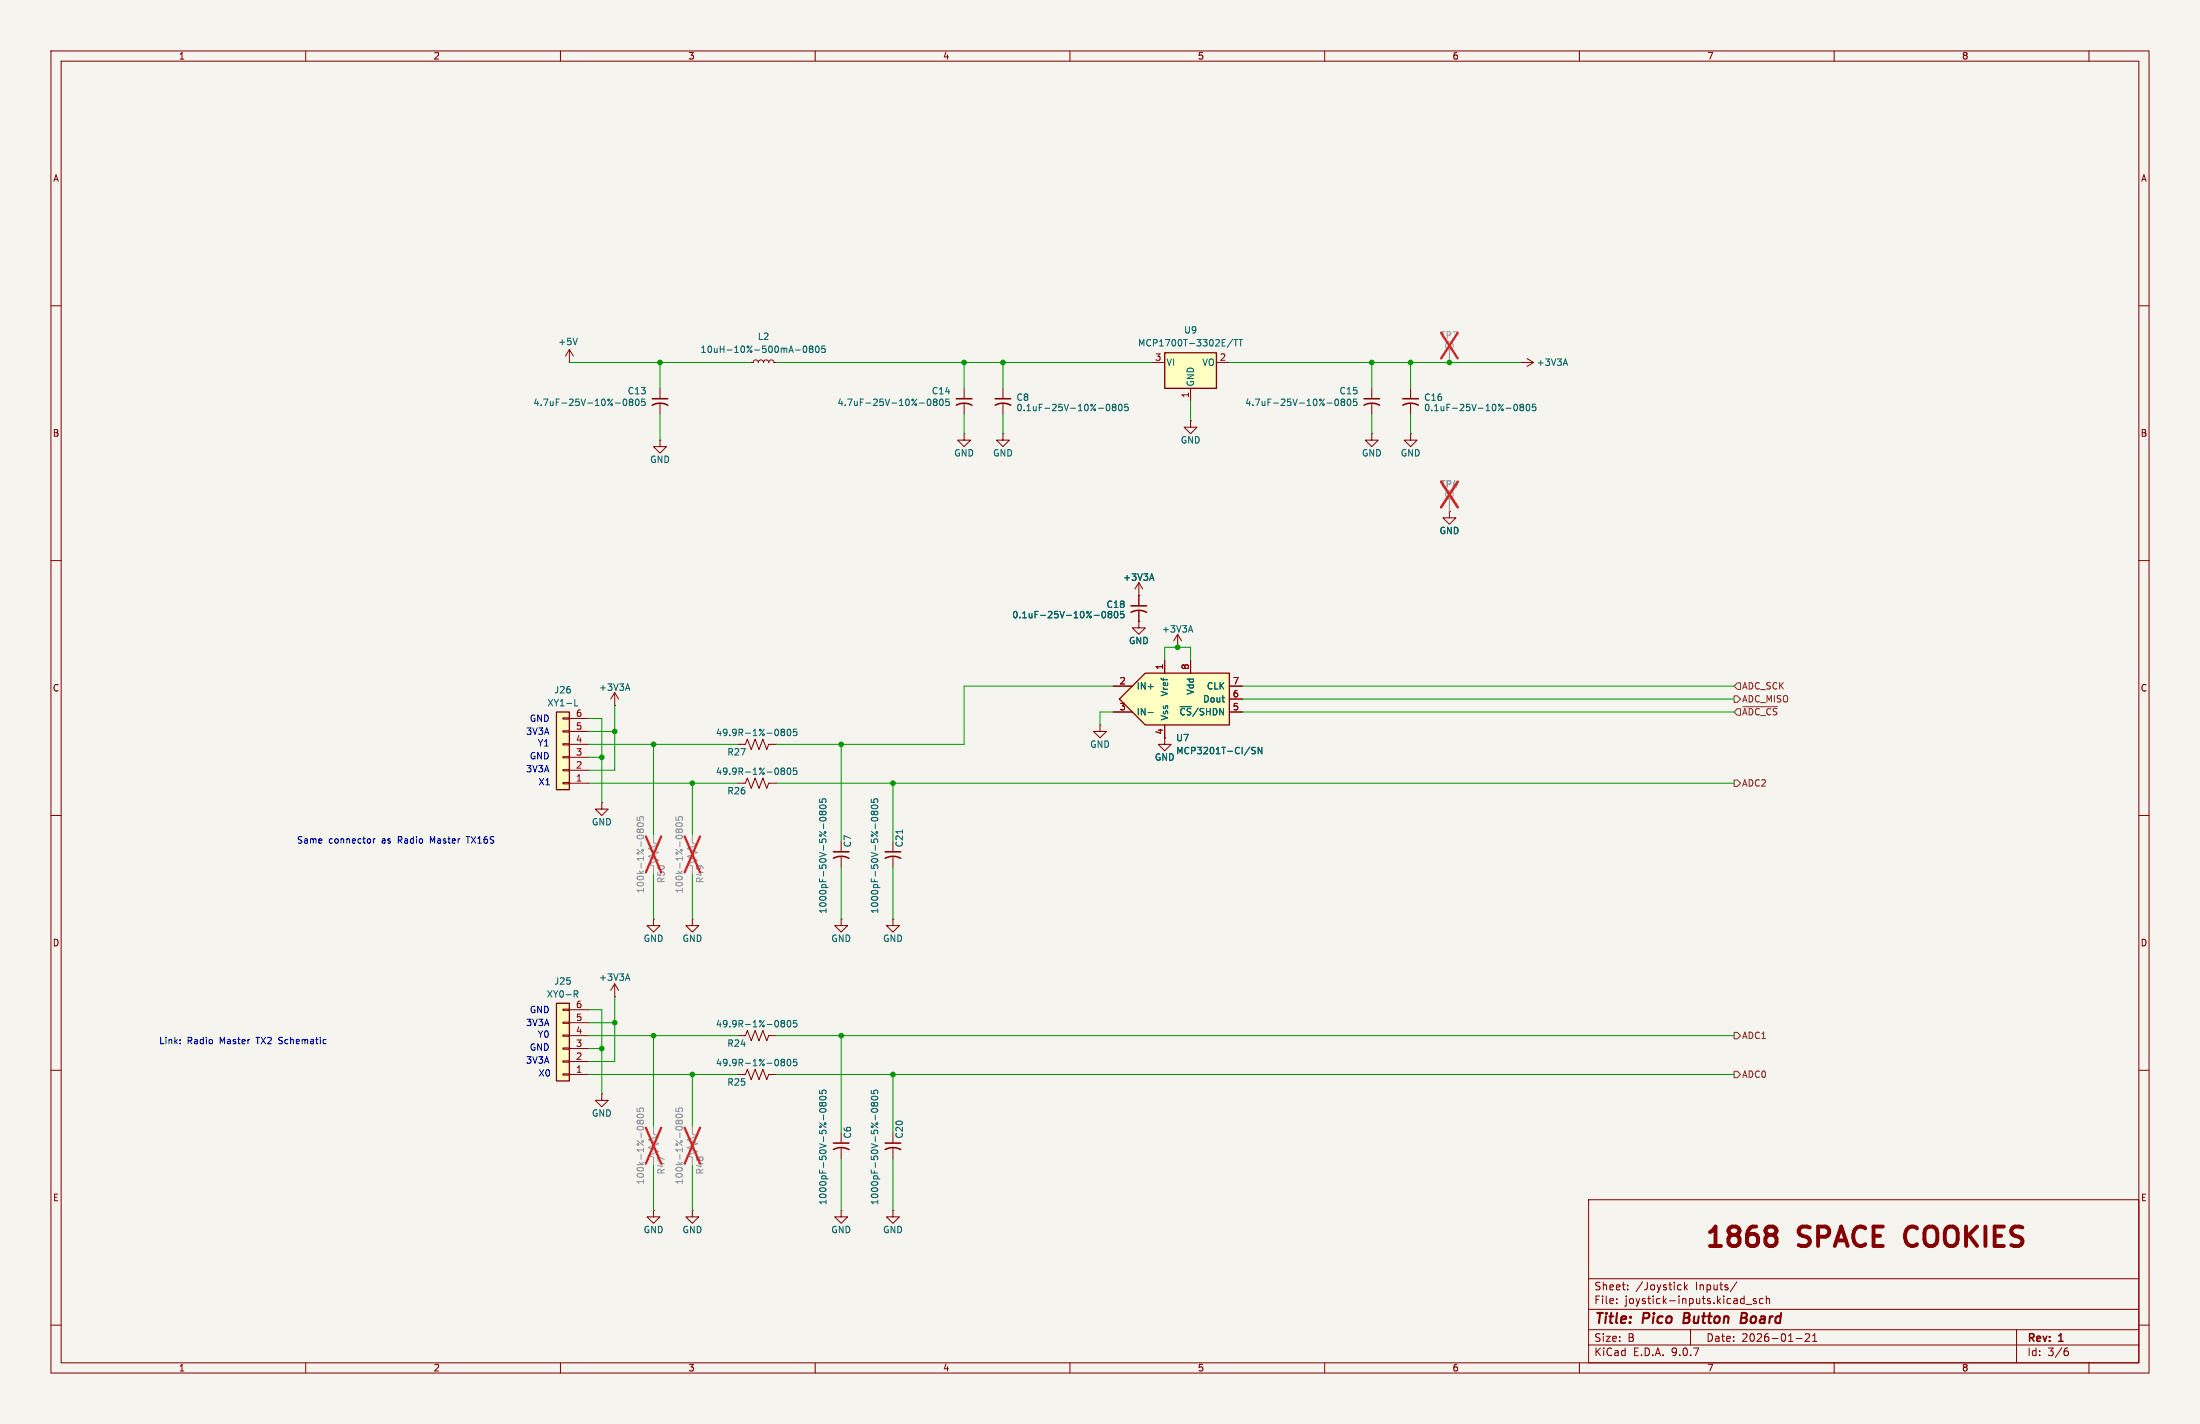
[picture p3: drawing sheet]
<svg xmlns="http://www.w3.org/2000/svg" width="432mm" height="279mm" viewBox="0 0 432 279" stroke-linecap="round" stroke-linejoin="round" font-family="sans-serif">
<path d="M0 0h431.8v279.4h-431.8z" fill="#f5f4ef" stroke="#f5f4ef" stroke-width=".2"/>
<g fill="none" stroke="#840000" stroke-width=".2">
<path d="M10 10h411.8v259.4h-411.8zM12 12h407.8v255.4h-407.8zM60 10v2M110 10v2M160 10v2M210 10v2M260 10v2M310 10v2M360 10v2M410 10v2M10 60h2M111.8 71.1h.1"/>
<path d="M111.8 68.6l.7 1.3M111.8 68.6l-.8 1.3M111.8 68.6v2.5M129.5 76.2v2M129.5 79.2v2.1M147.3 71.1h.5l.2-.3 .3-.2 .4 .2 .1 .3 .2-.3 .3-.2 .4 .2 .2 .3 .1-.3 .4-.2 .3 .2 .2 .3 .1-.3 .4-.2 .3 .2 .2 .3h.5M189.2 76.2v2M189.2 79.2v2.1M276.9 76.2v2M276.9 79.2v2.1M298.4 71.1h.1M298.4 71.1h2.6"/>
<path d="M299.7 70.4l1.3 .7M301 71.1l-1.3 .8M419.8 60h2M129.5 86.4v1.2h1.3l-1.3 1.3-1.2-1.3h1.2M129.5 86.4h.1M189.2 85.1v1.3h-1.2l1.2 1.2 1.3-1.2h-1.3M189.2 85.1h.1M196.8 85.1v1.3h-1.2l1.2 1.2 1.3-1.2h-1.3M196.8 85.1h.1M10 110h2M419.8 110h2M10 160h2"/>
<path d="M118.1 157.5v1.3h-1.3l1.3 1.2 1.3-1.2h-1.3M118.1 157.5h.1M144.8 153.7h1.5l.4-1 .7 2 .8-2 .8 2 .7-2 .8 2 .4-1h1.5M419.8 160h2M165.1 165.1v2M165.1 168.1v2.1M175.3 165.1v2M175.3 168.1v2.1M120.6 195.6h.1M120.6 193l-.7 1.3M120.6 193l.8 1.3M120.6 193v2.6"/>
<path d="M128.3 180.3v1.3h-1.3l1.3 1.3 1.2-1.3h-1.2M128.3 180.3h.1M165.1 180.3v1.3h-1.3l1.3 1.3 1.3-1.3h-1.3M165.1 180.3h.1M10 210h2M144.8 203.2h1.5l.4-1 .7 2 .8-2 .8 2 .7-2 .8 2 .4-1h1.5M419.8 210h2M311.8 235.4h108v32h-108zM10 260h2M311.8 256.9h108M311.8 250.9h108M317.3 255.6v.2"/>
<path d="M317.3 254.9v.1M319.5 252.9v.2M319.5 252.2v.1M329.5 252.1l.5 .1M330 253l-.5 .1M330.6 251.6v1.5M330.8 252.5l.4 .6M331.2 252.1l-.6 .6M340.9 251.5l-1.3 1.9M342.7 255.9h1.1M344.7 254.9l-.4-.1-.2 .2 .1 .2 .5 .2v.3h-.6M346 254.9l-.4-.1-.3 .3 .2 .6h.5"/>
<path d="M346.7 254.9l.2-.1 .4 .1v.9M346.7 254.3v1.5M419.8 260h2M60 267.4v2M110 267.4v2M160 267.4v2M210 267.4v2M260 267.4v2M310 267.4v2M311.8 263.9h108M311.8 260.9h108M331.8 260.9v3"/>
<path d="M352.5 262.6h1.2M354.3 261.8l.6-.1 .2 .1 .1 .3-.9 1.1h.9M355.8 263.2h.8M355.8 262.1l.4-.4v1.5M360 267.4v2M395.8 260.9v6.5M405.4 265.1h.4l.2 .2-.1 .5-.5 .2M405.8 264.5l-.4 .1M410 267.4v2"/>
</g>
<path d="M330.6 257.6l-.2 2h.7M341.8 258.6h.6M342.4 258.6l.3 .1M342.5 257.6h-.6l-.3 2 1-.1M342.6 258.5l-.2 .1" fill="none" stroke="#840000" stroke-width=".4"/>
<path d="M347.2 240.7h.8a.82 .82 0 0 1 .7 .8 .82 .82 0 0 1-.7 .8M347.2 242.3h.8M348 242.3l.5 .4 .2 .3v.7l-.4 .6-.3 .2h-.8M374.3 241.2a2.64 2.64 0 0 0 0 2.7" fill="none" stroke="#840000" stroke-width=".76"/>
<g fill="none" stroke="#006464" stroke-width=".2">
<path d="M113.3 66.4l-.4 1.2M122.5 78.4l.1-.1a.68 .68 0 0 1 .4 .6 .68 .68 0 0 1-.4 .7 .84 .84 0 0 1-.1-1.2zM123.7 78.8l-.2-.2 .2-.3h.3l.2 .2-.2 .3M123.7 78.8l-.2 .3 .1 .4 .1 .1 .4-.1 .1-.2v-.2l-.2-.3M123.7 78.8h.3M124.8 78.4l.2-.1a.68 .68 0 0 1 .5 .6 .68 .68 0 0 1-.5 .7l-.3-.5zM126.6 78.3h-.6l-.1 .6 .2-.1h.4l.1 .2v.5l-.2 .1-.5-.1M156.1 68.7h1M157.8 68l.1-.1a.68 .68 0 0 1 .5 .6 .68 .68 0 0 1-.5 .7l-.3-.5zM159.1 68.4l-.3-.2 .3-.3h.2l.3 .2-.3 .3M159.1 68.4l-.3 .3 .1 .3 .2 .2 .3-.1 .2-.2v-.2l-.3-.3M159.1 68.4h.2"/>
<path d="M160.2 68l.2-.1a.68 .68 0 0 1 .4 .6 .68 .68 0 0 1-.4 .7l-.3-.5zM161.9 67.9h-.6v.6l.1-.1h.5l.1 .2-.1 .4-.2 .2-.4-.2M182.2 78.4l.1-.1a.68 .68 0 0 1 .4 .6 .68 .68 0 0 1-.4 .7 .84 .84 0 0 1-.1-1.2zM183.4 78.8l-.2-.2 .2-.3h.3l.2 .2-.2 .3M183.4 78.8l-.2 .3 .1 .4 .1 .1 .4-.1 .1-.2v-.2l-.2-.3M183.4 78.8h.3M184.5 78.4l.2-.1a.68 .68 0 0 1 .4 .6 .68 .68 0 0 1-.4 .7l-.3-.5zM186.3 78.3h-.6l-.1 .6 .2-.1h.4l.1 .2v.5l-.2 .1-.5-.1M297.2 79.4l.2-.1a.68 .68 0 0 1 .5 .7 .68 .68 0 0 1-.5 .6l-.3-.5zM298.6 79.9l-.3-.3 .3-.3h.2l.2 .3-.2 .3M298.6 79.9l-.3 .2 .1 .4 .2 .1 .3-.1 .1-.2v-.2l-.2-.2M298.6 79.9h.2"/>
<path d="M299.6 79.4l.2-.1a.68 .68 0 0 1 .5 .7 .68 .68 0 0 1-.5 .6l-.3-.5zM301.4 79.3h-.6l-.1 .6 .2-.1 .4 .1 .2 .1-.1 .5-.2 .1-.5-.1M306.9 71.3h.6M307.2 70.4l.5 1.3M153.3 151.1l.2 .1M153.3 150.8l.2-.1 .4 .1 .1 .2-.2 .2M153.5 151.2h.3M153.5 151.2l-.2 .2M153.8 151.2l.2 .3-.1 .3-.1 .2-.5-.2M154.6 150.8l.2-.1a.68 .68 0 0 1 .4 .6 .68 .68 0 0 1-.4 .7l-.3-.5zM156.4 150.7h-.6l-.1 .6 .2-.1h.4l.1 .2v.4l-.2 .2-.5-.2M160.9 156.8v.6l.6 .1-.2-.2 .1-.4 .2-.2 .4 .1 .1 .2-.1 .5"/>
<path d="M160.9 158.1a.75 .75 0 0 1 1.2 .3 .72 .72 0 0 1-1.2-.2zM161.4 159.4l-.2-.2-.3 .2v.2l.2 .3 .3-.3M161.4 159.4l.2-.2h.3l.2 .2v.4l-.2 .1-.4-.1-.1-.2M161.4 159.4v.2M171 156.8v.6l.6 .1-.1-.2 .1-.4 .1-.2 .5 .1 .1 .2-.1 .5M171.1 158.1a.75 .75 0 0 1 1.2 .3 .72 .72 0 0 1-1.3-.2zM171.6 159.4l-.3-.2-.3 .2v.2l.3 .3 .3-.3M171.6 159.4l.2-.2h.2l.3 .2-.1 .4-.2 .1-.3-.1-.1-.2M171.6 159.4v.2M160.9 160.5a.75 .75 0 0 1 1.2 .3 .72 .72 0 0 1-1.2-.1zM171.1 160.5a.75 .75 0 0 1 1.2 .3 .72 .72 0 0 1-1.3-.1zM177.1 162.8v.7"/>
<path d="M122.9 192h.6M123.2 191.1l.4 1.2M153.3 200.3l.2-.1 .4 .1 .1 .2-.2 .3M153.3 200.6l.2 .2M153.5 200.8h.3M153.5 200.8l-.2 .1M153.8 200.8l.2 .2-.1 .4-.1 .1-.5-.1M154.6 200.3l.2-.1a.68 .68 0 0 1 .4 .7 .68 .68 0 0 1-.4 .6l-.3-.5zM156.4 200.2h-.6l-.1 .6 .2-.1 .4 .1 .1 .1v.5l-.2 .1-.5-.1"/>
</g>
<path d="M128 79.5a3.2 3.2 0 0 1 3.1 0M128 78.2h3.1M187.7 79.5a3.2 3.2 0 0 1 3.1 0M187.7 78.2h3.1M275.3 79.5a3.2 3.2 0 0 1 3.1 0M275.3 78.2h3.1M163.6 168.4a3.2 3.2 0 0 1 3 0M163.6 167.1h3M173.7 168.4a3.2 3.2 0 0 1 3.1 0M173.7 167.1h3.1" fill="none" stroke="#840000" stroke-width=".3"/>
<g fill="none" stroke="#9c9b98" stroke-width=".2">
<path d="M284.5 68.6v2.5M128.3 163.8v1.6l1 .3-2 .8 2 .8-2 .7 2 .8-2 .7 1 .4v1.6M135.9 163.8v1.6l1 .3-2 .8 2 .8-2 .7 2 .8-2 .7 1 .4v1.6"/>
<circle cx="284.5" cy="67.8" r=".76"/>
</g>
<path d="M282.8 65.3l3.3 5M286.1 65.3l-3.3 5M126.8 164.1l3 7.1M129.8 164.1l-3 7.1M134.4 164.1l3 7.1M137.4 164.1l-3 7.1" fill="none" stroke="#e12e31" stroke-width=".46"/>
<g fill="none" stroke="#939391" stroke-width=".2">
<path d="M125 160.3v.6l.6 .1-.1-.2 .1-.4 .2-.2 .4 .1 .1 .2-.1 .5M125.2 161.6a.69 .69 0 0 1 1.1 .3 .72 .72 0 0 1-1.3-.2zM125.6 162.9l-.3-.2-.2 .1-.1 .3 .3 .3M125.6 162.9l.2-.2 .4 .1 .1 .3-.2 .3M125.6 163.1l-.3 .3M125.6 162.9v.2M125.6 163.1l.2 .3M132.7 160.3v.6l.6 .1-.2-.2 .1-.4 .2-.2 .4 .1 .1 .2-.1 .5M132.8 161.6a.69 .69 0 0 1 1.1 .3 .72 .72 0 0 1-1.2-.2zM133.2 163.1l-.2 .3M133.2 162.9l-.2-.2-.3 .1v.3l.2 .3M133.2 162.9l.2-.2h.4l.1 .4-.2 .3"/>
<path d="M133.2 162.9v.2M133.2 163.1l.2 .3"/>
</g>
<path d="M109.2 139.7h2.6v15.2h-2.6z" fill="#ffffc2"/>
<path d="M109.2 139.7h2.6v15.2h-2.6z" fill="none" stroke="#840000" stroke-width=".25"/>
<g fill="none" stroke="#840000" stroke-width=".2">
<path d="M233.7 82.6v1.2h-1.3l1.3 1.3 1.2-1.3h-1.2M233.7 82.6h.1M269.2 85.1v1.3h-1.2l1.2 1.2 1.3-1.2h-1.3M269.2 85.1h.1M276.9 85.1v1.3h-1.3l1.3 1.2 1.2-1.2h-1.2M276.9 85.1h.1M284.5 100.3v1.3h-1.3l1.3 1.3 1.2-1.3h-1.2M284.5 100.3h.1M120.6 138.4h.1M120.6 135.9l-.7 1.3M120.6 135.9l.8 1.3M120.6 135.9v2.5"/>
<path d="M110.5 153.5h1.3v.3h-1.3zM110.5 151h1.3v.3h-1.3zM110.5 148.5h1.3v.2h-1.3zM110.5 145.9h1.3v.3h-1.3zM110.5 143.4h1.3v.2h-1.3zM110.5 140.8h1.3v.3h-1.3zM111.8 153.7h3.8M111.8 151.1h3.8M111.8 148.6h3.8M111.8 146.1h3.8M111.8 143.5h3.8M111.8 141h3.8"/>
<path d="M135.9 180.3v1.3h-1.3l1.3 1.3 1.3-1.3h-1.3M135.9 180.3h.1M118.1 214.6v1.3h-1.3l1.3 1.3 1.3-1.3h-1.3M118.1 214.6h.1M144.8 210.8h1.5l.4-1 .7 2 .8-2 .8 2 .7-2 .8 2 .4-1h1.5M128.3 237.5v1.3h-1.3l1.3 1.2 1.2-1.2h-1.2M128.3 237.5h.1M135.9 237.5v1.3h-1.3l1.3 1.2 1.3-1.2h-1.3M135.9 237.5h.1M165.1 237.5v1.3h-1.3l1.3 1.2 1.3-1.2h-1.3M165.1 237.5h.1M165.1 222.3v2"/>
<path d="M165.1 225.3v2M175.3 237.5v1.3h-1.3l1.3 1.2 1.2-1.2h-1.2M175.3 237.5h.1M175.3 222.3v2M175.3 225.3v2"/>
</g>
<g fill="none" stroke="#006464" stroke-width=".2">
<path d="M112.8 138.5h.6M122.9 135.1h.6M123.2 134.2l.4 1.3M153.3 208.3l.2 .1M153.3 208l.2-.2 .4 .1 .1 .2-.2 .3M153.5 208.4h.3M153.5 208.4l-.2 .1M153.8 208.4l.2 .2-.1 .4-.1 .1-.5-.1M154.6 208l.2-.2a.68 .68 0 0 1 .4 .7 .68 .68 0 0 1-.4 .6l-.3-.5zM156.4 207.8h-.6l-.1 .6 .2-.1 .4 .1 .1 .2v.4l-.2 .1-.5-.1M160.9 213.9v.7h.6l-.2-.2 .1-.4 .2-.1h.4l.1 .2-.1 .5M160.9 217.7a.75 .75 0 0 1 1.2 .2 .72 .72 0 0 1-1.2-.1z"/>
<path d="M160.9 215.3a.75 .75 0 0 1 1.2 .2 .72 .72 0 0 1-1.2-.1zM161.4 216.5l-.2-.2-.3 .2v.3l.2 .2 .3-.2M161.4 216.5l.2-.2h.3l.2 .2v.4l-.2 .1h-.4l-.1-.2M161.4 216.5v.3M171 213.9v.7h.6l-.1-.2 .1-.4 .1-.1h.5l.1 .2-.1 .5M171.1 215.3a.75 .75 0 0 1 1.2 .2 .72 .72 0 0 1-1.3-.1zM171.1 217.7a.75 .75 0 0 1 1.2 .2 .72 .72 0 0 1-1.3-.1zM171.6 216.5l-.3-.2-.3 .2v.3l.3 .2 .3-.2M171.6 216.5l.2-.2 .4 .1 .1 .1-.1 .4-.2 .1h-.3l-.1-.2M171.6 216.5v.3"/>
</g>
<g fill="none" stroke="#9c9b98" stroke-width=".2">
<path d="M284.5 97.8v2.5M128.3 221v1.5l1 .4-2 .7 2 .8-2 .8 2 .7-2 .8 1 .4v1.5M135.9 221v1.5l1 .4-2 .7 2 .8-2 .8 2 .7-2 .8 1 .4v1.5"/>
<circle cx="284.5" cy="97" r=".76"/>
</g>
<path d="M282.8 94.5l3.3 5M286.1 94.5l-3.3 5M126.8 221.3l3 7M129.8 221.3l-3 7M134.4 221.3l3 7M137.4 221.3l-3 7" fill="none" stroke="#e12e31" stroke-width=".46"/>
<path d="M163.6 225.6a3.2 3.2 0 0 1 3 0M163.6 224.3h3M173.7 225.6a3.2 3.2 0 0 1 3.1 0M173.7 224.3h3.1" fill="none" stroke="#840000" stroke-width=".3"/>
<g fill="none" stroke="#939391" stroke-width=".2">
<path d="M125 217.4v.6l.6 .1-.1-.2 .1-.4 .2-.1h.4l.1 .2-.1 .5M125.2 218.7a.69 .69 0 0 1 1.1 .3 .72 .72 0 0 1-1.3-.1zM132.7 217.4v.6l.6 .1-.2-.2 .1-.4 .2-.1h.4l.1 .2-.1 .5M132.8 218.7a.69 .69 0 0 1 1.1 .3 .72 .72 0 0 1-1.2-.1zM125.6 220.3l-.3 .2M125.6 220l-.3-.2-.2 .1-.1 .4 .3 .2M125.6 220l.2-.2 .4 .1 .1 .4-.2 .2M125.6 220v.3M125.6 220.3l.2 .2M133.2 220l-.2-.2-.3 .1v.4l.2 .2M133.2 220l.2-.2 .5 .1v.4l-.2 .2M133.2 220.3l-.2 .2"/>
<path d="M133.2 220v.3M133.2 220.3l.2 .2"/>
</g>
<path d="M228.6 69.2h10.2v7h-10.2z" fill="#ffffc2"/>
<path d="M228.6 69.2h10.2v7h-10.2z" fill="none" stroke="#840000" stroke-width=".25"/>
<path d="M226.1 71.1h2.5M233.7 76.2v2.5M238.8 71.1h2.5M269.2 76.2v2M269.2 79.2v2.1M231.1 127h.1M231.1 124.5l.8 1.2M231.1 124.5l-.7 1.2M231.1 124.5v2.5M175.3 180.3v1.3h-1.3l1.3 1.3 1.2-1.3h-1.2M175.3 180.3h.1" fill="none" stroke="#840000" stroke-width=".2"/>
<g fill="none" stroke="#006464" stroke-width=".2">
<path d="M241.9 66.6l-1.1 1.6M242.2 66.6h.7M242.5 66.6v1.3M243.1 66.6h.8M243.5 66.6v1.3M262.1 78.4l.2-.1a.68 .68 0 0 1 .4 .6 .68 .68 0 0 1-.4 .7l-.3-.5zM263.4 78.8l-.2-.2 .2-.3h.3l.2 .2-.2 .3M263.4 78.8l-.2 .3 .1 .4 .1 .1 .4-.1 .1-.2v-.2l-.2-.3M263.4 78.8h.3M264.5 78.4l.2-.1a.68 .68 0 0 1 .5 .6 .68 .68 0 0 1-.5 .7l-.3-.5zM266.3 78.3h-.6l-.1 .6 .2-.1h.4l.1 .2v.5l-.2 .1-.5-.1M233.4 123.7h.6"/>
<path d="M233.7 122.8l.4 1.2"/>
</g>
<path d="M267.7 79.5a3.2 3.2 0 0 1 3.1 0M267.7 78.2h3.1" fill="none" stroke="#840000" stroke-width=".3"/>
<path d="M219.7 137.2l5.1-5.1h16.5v10.1h-16.5z" fill="#ffffc2"/>
<path d="M219.7 137.2l5.1-5.1h16.5v10.1h-16.5z" fill="none" stroke="#840000" stroke-width=".25"/>
<path d="M223.5 116.8h.1M223.5 114.3l.8 1.3M223.5 114.3l-.7 1.3M223.5 114.3v2.5M218.4 134.6h3.8M218.4 139.7h3.8M228.6 129.5v2.6M233.7 129.5v2.6M241.3 134.6h2.5M241.3 139.7h2.5M241.3 137.2h2.5M228.6 142.2v3.9h-1.3l1.3 1.2 1.3-1.2h-1.3" fill="none" stroke="#840000" stroke-width=".2"/>
<path d="M225.8 113.5h.6M226.1 112.6l.4 1.3M225.3 139.8h1M246.4 146.7l-.5-.1-.2 .2v.3l.6 .3 .1 .3-.2 .2-.5-.1M247.7 146.6v1.3l-.8-1.3v1.3" fill="none" stroke="#006464" stroke-width=".2"/>
<path d="M109.2 196.9h2.6v15.2h-2.6z" fill="#ffffc2"/>
<path d="M109.2 196.9h2.6v15.2h-2.6z" fill="none" stroke="#840000" stroke-width=".25"/>
<g fill="none" stroke="#840000" stroke-width=".2">
<path d="M196.8 76.2v2M196.8 79.2v2.1M223.5 116.8h.1M223.5 116.8v2.1M223.5 119.9v2M284.5 100.3h.1M218.4 134.6h3.8M218.4 139.7h3.8M223.5 121.9v1.3h-1.3l1.3 1.3 1.3-1.3h-1.3M223.5 121.9h.1M228.6 129.5v2.6M233.7 129.5v2.6"/>
<path d="M241.3 134.6h2.5M241.3 139.7h2.5M241.3 137.2h2.5M144.8 146.1h1.5l.4-1.1 .7 2.1 .8-2.1 .8 2.1 .7-2.1 .8 2.1 .4-1h1.5M215.9 142.2v1.3h-1.3l1.3 1.3 1.3-1.3h-1.3M215.9 142.2h.1M228.6 142.2v2.6M110.5 198h1.3v.2h-1.3zM111.8 198.1h3.8M110.5 210.7h1.3v.2h-1.3zM110.5 208.2h1.3v.2h-1.3zM110.5 205.6h1.3v.3h-1.3z"/>
<path d="M110.5 203.1h1.3v.2h-1.3zM110.5 200.5h1.3v.3h-1.3zM111.8 210.8h3.8M111.8 208.3h3.8M111.8 205.7h3.8M111.8 203.2h3.8M111.8 200.7h3.8"/>
</g>
<g fill="none" stroke="#006464" stroke-width=".2">
<path d="M217.2 79.4l.2-.1a.68 .68 0 0 1 .4 .7 .68 .68 0 0 1-.4 .6l-.3-.5zM218.6 79.9l-.3-.3 .3-.3h.2l.2 .3-.2 .3M218.6 79.9l-.3 .2 .1 .4 .2 .1 .3-.1 .1-.2v-.2l-.2-.2M218.6 79.9h.2M219.6 79.4l.2-.1a.68 .68 0 0 1 .5 .7 .68 .68 0 0 1-.5 .6l-.3-.5zM221.4 79.3h-.6l-.1 .6 .2-.1 .4 .1 .2 .1-.1 .5-.2 .1-.5-.1M216.6 120a.72 .72 0 0 0 .1 1.2l.3-.5-.1-.6M220 120l-.1 .6 .2-.2 .4 .1 .1 .5-.2 .2-.5-.1M225.8 113.5h.6M226.1 112.6l.4 1.3M217.5 120.1v.2l.2 .2M217.7 120.5l-.2 .2v.4l.2 .1h.4l.1-.2v-.3l-.2-.2"/>
<path d="M217.7 120.5h.3M218.1 120.1l.1 .2-.2 .2M218.8 120.1a.69 .69 0 0 0 .3 1.1l.3-.5-.1-.6M225.3 139.8h1M153.3 143.5l.2 .1M153.3 143.2l.2-.1h.4l.1 .3-.2 .2M153.5 143.6h.3M153.5 143.6l-.2 .1M153.8 143.6l.2 .3-.1 .3-.1 .1-.5-.1M154.6 143.2l.2-.1a.68 .68 0 0 1 .4 .6 .68 .68 0 0 1-.4 .6l-.3-.4zM156.4 143.1h-.6l-.1 .6 .2-.1h.4l.1 .2v.4l-.2 .1-.5-.1M246.4 146.7l-.5-.1-.2 .2v.3l.6 .3 .1 .3-.2 .2-.5-.1"/>
<path d="M247.7 146.6v1.3l-.8-1.3v1.3M112.7 194.4h.5l.2 .2-.1 .4h-.6M113 195l.4 .7"/>
</g>
<path d="M195.3 79.5a3.2 3.2 0 0 1 3.1 0M195.3 78.2h3.1M222 118.9h3M222 120.1a3.2 3.2 0 0 1 3 0" fill="none" stroke="#840000" stroke-width=".3"/>
<path d="M340.4 136.5h.6l.6 .7-.6 .6h-.6zM341 134h.6v1.3h-.6l-.6-.7zM341 139.1h.6v1.2h-.6l-.6-.6zM342 138.7h6.9M340.4 153h.6l.6 .7-.6 .6h-.6zM340.4 202.6h.6l.6 .6-.6 .6h-.6zM340.4 210.2h.6l.6 .6-.6 .7h-.6z" fill="none" stroke="#725600" stroke-width=".2"/>
<g fill="none" stroke="#009600" stroke-width=".2">
<path d="M111.8 71.1h35.5M129.5 71.1v5.1M152.4 71.1h73.7M189.2 71.1v5.1M196.8 71.1v5.1M233.7 78.7v3.9M241.3 71.1h57.1M269.2 71.1v5.1M276.9 71.1v5.1M129.5 81.3v5.1M189.2 81.3v3.8M196.8 81.3v3.8"/>
<path d="M269.2 81.3v3.8M276.9 81.3v3.8M120.6 138.4v12.7h-5M218.4 134.6h-29.2v11.5h-36.8M218.4 139.7h-2.5v2.5M228.6 129.5v-2.5h5.1v2.5M243.8 134.6h96.6M243.8 139.7h96.6M243.8 137.2h96.6M115.6 141h2.5v16.5M115.6 143.5h5M115.6 153.7h29.2"/>
<path d="M115.6 146.1h29.2M115.6 148.6h2.5M128.3 146.1v17.7M135.9 153.7v10.1M152.4 153.7h188M165.1 146.1v19M175.3 153.7v11.4M128.3 171.5v8.8M135.9 171.5v8.8M165.1 170.2v10.1M175.3 170.2v10.1M115.6 198.1h2.5v16.5"/>
<path d="M120.6 195.6v12.7h-5M115.6 210.8h29.2M115.6 203.2h29.2M115.6 205.7h2.5M115.6 200.7h5M128.3 203.2v17.8M135.9 210.8v10.2M152.4 210.8h188M152.4 203.2h188M165.1 203.2v19.1M175.3 210.8v11.5M128.3 228.6v8.9"/>
<path d="M135.9 228.6v8.9M165.1 227.3v10.2M175.3 227.3v10.2"/>
</g>
<path d="M73.3 164.6v.8M73.6 164.6l-.3 .2M91.5 164.2h.7M35.4 204.7v.1M35.4 204v.1" fill="none" stroke="#0000c2" stroke-width=".2"/>
<path d="M284.5 97.8v2.5" fill="none" stroke="#9c9b98" stroke-width=".2"/>
<path d="M282.8 94.5l3.3 5M286.1 94.5l-3.3 5" fill="none" stroke="#e12e31" stroke-width=".46"/>
<g fill="#009600" stroke="#009600" stroke-width=".2">
<circle cx="118.1" cy="205.7" r=".46"/>
<circle cx="120.6" cy="143.5" r=".46"/>
<circle cx="165.1" cy="146.1" r=".46"/>
<circle cx="175.3" cy="153.7" r=".46"/>
<circle cx="231.1" cy="127" r=".46"/>
<circle cx="135.9" cy="153.7" r=".46"/>
<circle cx="196.8" cy="71.1" r=".46"/>
<circle cx="129.5" cy="71.1" r=".46"/>
<circle cx="189.2" cy="71.1" r=".46"/>
<circle cx="118.1" cy="148.6" r=".46"/>
<circle cx="120.6" cy="200.7" r=".46"/>
<circle cx="128.3" cy="146.1" r=".46"/>
<circle cx="276.9" cy="71.1" r=".46"/>
<circle cx="284.5" cy="71.1" r=".46"/>
<circle cx="269.2" cy="71.1" r=".46"/>
<circle cx="165.1" cy="203.2" r=".46"/>
<circle cx="175.3" cy="210.8" r=".46"/>
<circle cx="135.9" cy="210.8" r=".46"/>
<circle cx="128.3" cy="203.2" r=".46"/>
</g>
<g font-size="5.3" fill="#840000">
<text x="334.4" y="245.8">1868</text>
<text x="353.3" y="245.8">SPACE</text>
<text x="375.7" y="245.8">COOKIES</text>
</g>
<g font-size="2.8" fill="#840000">
<text x="312.8" y="260.3">Title:</text>
<text x="322.5" y="260.3">Pico</text>
<text x="331.3" y="260.3">Button</text>
<text x="343.3" y="260.3">Board</text>
</g>
<g font-size="2.1" fill="#840000">
<text x="312.8" y="256.1">File:</text>
<text x="312.8" y="253.4">Sheet:</text>
<text x="318.9" y="256.1">joystick-inputs.kicad_sch</text>
<text x="321" y="253.4">/Joystick</text>
<text x="332.8" y="253.4">Inputs/</text>
<text x="312.8" y="263.5">Size:</text>
<text x="319.5" y="263.5">B</text>
<text x="334.8" y="263.5">Date:</text>
<text x="341.8" y="263.5">2026-01-21</text>
<text x="397.8" y="263.7">Rev:</text>
<text x="404.2" y="263.7">1</text>
<text x="312.8" y="266.3">KiCad</text>
<text x="320.5" y="266.3">E.D.A.</text>
<text x="328.1" y="266.3">9.0.7</text>
<text x="397.8" y="266.3">Id:</text>
<text x="401.9" y="266.3">3/6</text>
</g>
<g font-size="1.8" fill="#840000">
<text x="35" y="11.9">1</text>
<text x="85" y="11.9">2</text>
<text x="135" y="11.9">3</text>
<text x="185" y="11.9">4</text>
<text x="235" y="11.9">5</text>
<text x="285" y="11.9">6</text>
<text x="335" y="11.9">7</text>
<text x="385" y="11.9">8</text>
<text x="10.3" y="35.9">A</text>
<text x="420.1" y="35.9">A</text>
<text x="10.3" y="85.9">B</text>
<text x="420.1" y="85.9">B</text>
<text x="10.3" y="135.9">C</text>
<text x="420.1" y="135.9">C</text>
<text x="10.3" y="185.9">D</text>
<text x="420.1" y="185.9">D</text>
<text x="10.3" y="235.9">E</text>
<text x="420.1" y="235.9">E</text>
<text x="35" y="269.3">1</text>
<text x="85" y="269.3">2</text>
<text x="135" y="269.3">3</text>
<text x="185" y="269.3">4</text>
<text x="235" y="269.3">5</text>
<text x="285" y="269.3">6</text>
<text x="335" y="269.3">7</text>
<text x="385" y="269.3">8</text>
</g>
<g font-size="1.8" fill="#006464">
<text x="232.3" y="65.6">U9</text>
<text x="109.5" y="67.9">+5V</text>
<text x="137.4" y="69.4">10uH-10%-500mA-0805</text>
<text x="148.6" y="66.9">L2</text>
<text x="223.3" y="68.2">MCP1700T-3302E/TT</text>
<text x="228.9" y="72">VI</text>
<text x="235.9" y="72">VO</text>
<text x="301.5" y="72">+3V3A</text>
<text x="123.1" y="77.6">C13</text>
<text x="182.8" y="77.6">C14</text>
<text x="234.5" y="75.9" transform="rotate(-90 234.5 75.9)">GND</text>
<text x="262.8" y="77.6">C15</text>
<text x="104.6" y="79.9">4.7uF-25V-10%-0805</text>
<text x="164.3" y="79.9">4.7uF-25V-10%-0805</text>
<text x="199.4" y="78.8">C8</text>
<text x="199.4" y="80.9">0.1uF-25V-10%-0805</text>
<text x="244.3" y="79.9">4.7uF-25V-10%-0805</text>
<text x="279.4" y="78.8">C16</text>
<text x="279.4" y="80.9">0.1uF-25V-10%-0805</text>
<text x="187.2" y="89.8">GND</text>
<text x="194.8" y="89.8">GND</text>
<text x="231.6" y="87.2">GND</text>
<text x="267.2" y="89.8">GND</text>
<text x="274.8" y="89.8">GND</text>
<text x="127.5" y="91">GND</text>
<text x="282.4" y="105">GND</text>
<text x="217.1" y="119.5">C18</text>
<text x="220.3" y="114.1">+3V3A</text>
<text x="198.6" y="121.5">0.1uF-25V-10%-0805</text>
<text x="228" y="124.3">+3V3A</text>
<text x="221.5" y="126.6">GND</text>
<text x="108.7" y="136.2">J26</text>
<text x="117.5" y="135.7">+3V3A</text>
<text x="223" y="135.5">IN+</text>
<text x="229.5" y="136.7" transform="rotate(-90 229.5 136.7)">Vref</text>
<text x="234.5" y="136.4" transform="rotate(-90 234.5 136.4)">Vdd</text>
<text x="236.8" y="135.5">CLK</text>
<text x="107.3" y="138.8">XY1-L</text>
<text x="223" y="140.6">IN-</text>
<text x="229.5" y="141.5" transform="rotate(-90 229.5 141.5)">Vss</text>
<text x="231.4" y="140.6">~{CS}/SHDN</text>
<text x="236" y="138">Dout</text>
<text x="140.4" y="144.6">49.9R-1%-0805</text>
<text x="142.7" y="148.4">R27</text>
<text x="213.9" y="146.9">GND</text>
<text x="226.6" y="149.5">GND</text>
<text x="230.8" y="148.2">MCP3201T-CI/SN</text>
<text x="230.8" y="145.6">U7</text>
<text x="140.4" y="152.2">49.9R-1%-0805</text>
<text x="142.7" y="156.1">R26</text>
<text x="116.1" y="162.2">GND</text>
<text x="167.2" y="166.4" transform="rotate(-90 167.2 166.4)">C7</text>
<text x="177.4" y="166.4" transform="rotate(-90 177.4 166.4)">C21</text>
<text x="162.4" y="179.4" transform="rotate(-90 162.4 179.4)">1000pF-50V-5%-0805</text>
<text x="172.6" y="179.4" transform="rotate(-90 172.6 179.4)">1000pF-50V-5%-0805</text>
<text x="126.2" y="185">GND</text>
<text x="133.9" y="185">GND</text>
<text x="163.1" y="185">GND</text>
<text x="173.2" y="185">GND</text>
<text x="107.2" y="195.9">XY0-R</text>
<text x="108.7" y="193.4">J25</text>
<text x="117.5" y="192.6">+3V3A</text>
<text x="140.4" y="201.8">49.9R-1%-0805</text>
<text x="140.4" y="209.4">49.9R-1%-0805</text>
<text x="142.7" y="205.6">R24</text>
<text x="142.7" y="213.2">R25</text>
<text x="116.1" y="219.3">GND</text>
<text x="167.2" y="223.5" transform="rotate(-90 167.2 223.5)">C6</text>
<text x="177.4" y="223.5" transform="rotate(-90 177.4 223.5)">C20</text>
<text x="162.4" y="236.5" transform="rotate(-90 162.4 236.5)">1000pF-50V-5%-0805</text>
<text x="172.6" y="236.5" transform="rotate(-90 172.6 236.5)">1000pF-50V-5%-0805</text>
<text x="126.2" y="242.2">GND</text>
<text x="133.9" y="242.2">GND</text>
<text x="163.1" y="242.2">GND</text>
<text x="173.2" y="242.2">GND</text>
</g>
<g font-size="1.8" fill="#a90000">
<text x="226.6" y="70.9">3</text>
<text x="239.3" y="70.9">2</text>
<text x="233.4" y="78.2" transform="rotate(-90 233.4 78.2)">1</text>
<text x="228.3" y="131.5" transform="rotate(-90 228.3 131.5)">1</text>
<text x="233.4" y="131.5" transform="rotate(-90 233.4 131.5)">8</text>
<text x="219.6" y="134.4">2</text>
<text x="241.9" y="134.4">7</text>
<text x="241.9" y="136.9">6</text>
<text x="113" y="143.3">5</text>
<text x="113" y="140.7">6</text>
<text x="219.6" y="139.4">3</text>
<text x="241.9" y="139.4">5</text>
<text x="113" y="148.3">3</text>
<text x="113" y="145.8">4</text>
<text x="228.3" y="144.2" transform="rotate(-90 228.3 144.2)">4</text>
<text x="113" y="153.4">1</text>
<text x="113" y="150.9">2</text>
<text x="113" y="197.9">6</text>
<text x="113" y="202.9">4</text>
<text x="113" y="200.4">5</text>
<text x="113" y="208">2</text>
<text x="113" y="205.5">3</text>
<text x="113" y="210.6">1</text>
</g>
<g font-size="1.8" fill="#939391">
<text x="282.7" y="66.6">TP7</text>
<text x="282.7" y="95.9">TP4</text>
<text x="130.7" y="173.4" transform="rotate(-90 130.7 173.4)">R50</text>
<text x="138.3" y="173.4" transform="rotate(-90 138.3 173.4)">R49</text>
<text x="126.6" y="175.4" transform="rotate(-90 126.6 175.4)">100k-1%-0805</text>
<text x="134.2" y="175.4" transform="rotate(-90 134.2 175.4)">100k-1%-0805</text>
<text x="126.6" y="232.5" transform="rotate(-90 126.6 232.5)">100k-1%-0805</text>
<text x="130.7" y="230.5" transform="rotate(-90 130.7 230.5)">R47</text>
<text x="134.2" y="232.5" transform="rotate(-90 134.2 232.5)">100k-1%-0805</text>
<text x="138.3" y="230.5" transform="rotate(-90 138.3 230.5)">R48</text>
</g>
<g font-size="1.8" fill="#725600">
<text x="341.8" y="135.5">ADC_SCK</text>
<text x="341.8" y="140.6">~{ADC_CS}</text>
<text x="341.8" y="138">ADC_MISO</text>
<text x="341.8" y="154.5">ADC2</text>
<text x="341.8" y="204.1">ADC1</text>
<text x="341.8" y="211.7">ADC0</text>
</g>
<g font-size="1.8" fill="#0000c2">
<text x="103.9" y="141.8">GND</text>
<text x="103.2" y="144.4">3V3A</text>
<text x="103.9" y="149.2">GND</text>
<text x="105.4" y="146.7">Y1</text>
<text x="103.2" y="151.7">3V3A</text>
<text x="105.6" y="154.3">X1</text>
<text x="58.2" y="165.7">Same</text>
<text x="64.5" y="165.7">connector</text>
<text x="75" y="165.7">as</text>
<text x="78.4" y="165.7">Radio</text>
<text x="84.9" y="165.7">Master</text>
<text x="92.3" y="165.7">TX16S</text>
<text x="103.2" y="201.5">3V3A</text>
<text x="103.9" y="199">GND</text>
<text x="105.4" y="203.8">Y0</text>
<text x="31.1" y="205.1">Link:</text>
<text x="36.7" y="205.1">Radio</text>
<text x="43.2" y="205.1">Master</text>
<text x="50.6" y="205.1">TX2</text>
<text x="55.2" y="205.1">Schematic</text>
<text x="103.2" y="208.9">3V3A</text>
<text x="103.9" y="206.4">GND</text>
<text x="105.6" y="211.4">X0</text>
</g>
</svg>
